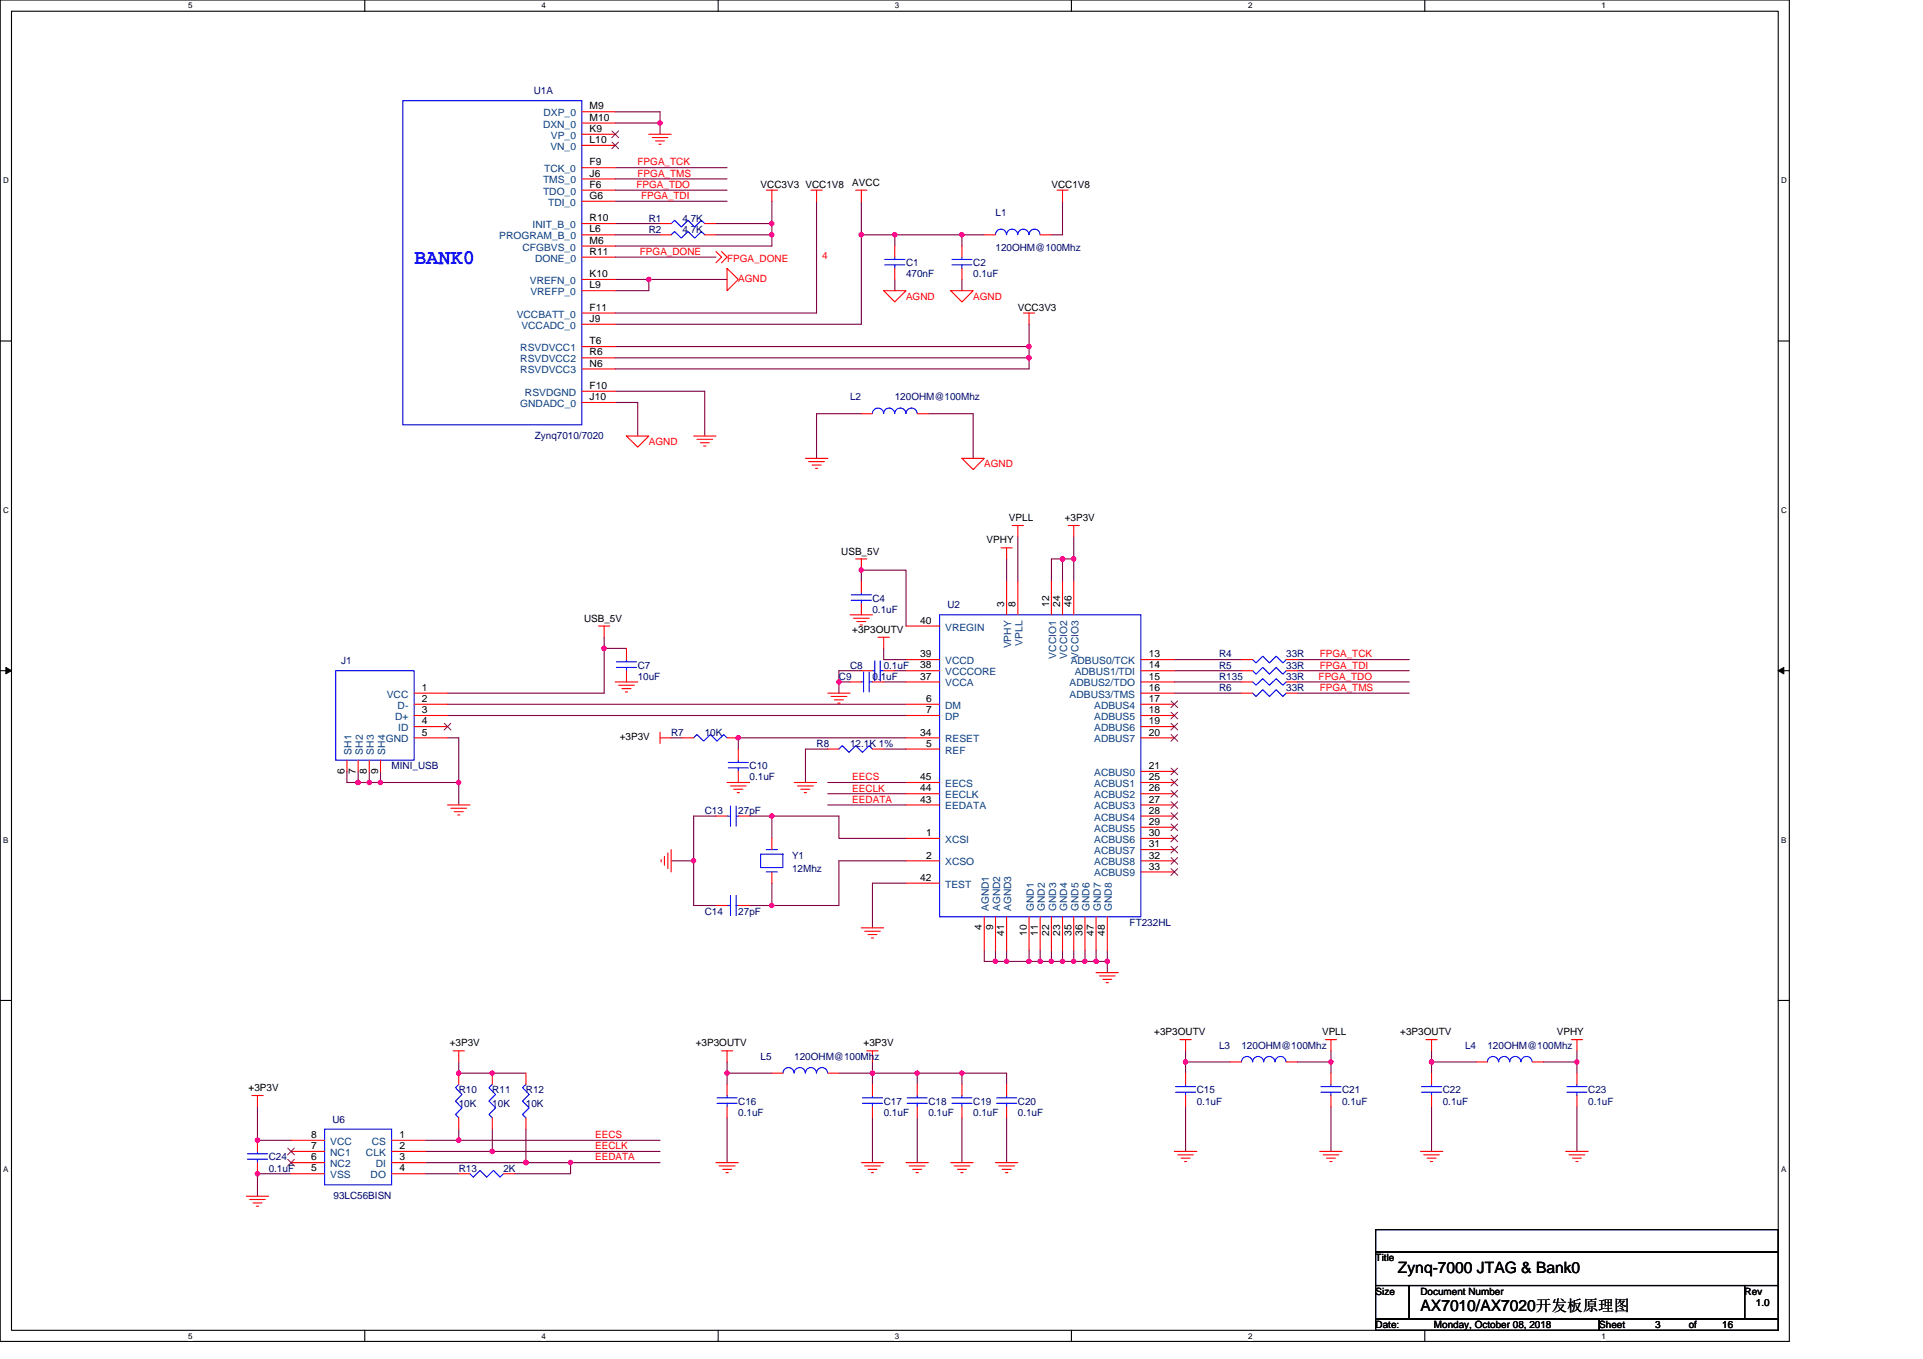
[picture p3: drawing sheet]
<svg xmlns="http://www.w3.org/2000/svg" width="297mm" height="210mm" viewBox="0 0 297 210" stroke-linecap="round" stroke-linejoin="round" font-family="sans-serif">
<path d="M0 0h276.4v207.3h-276.4zM1.8 1.7h272.9v203.8h-272.9z" fill="none" stroke="#000" stroke-width=".17"/>
<g fill="#fff">
<path d="M29.1 .2h.6v1.4h-.6z"/>
<path d="M29.1 205.7h.6v1.4h-.6z"/>
</g>
<path d="M56.3 0v1.7M56.3 205.5v1.8" fill="none" stroke="#000" stroke-width=".17"/>
<g fill="#fff">
<path d="M83.6 .2h.7v1.4h-.7z"/>
<path d="M83.6 205.7h.7v1.4h-.7z"/>
</g>
<path d="M110.9 0v1.7M110.9 205.5v1.8" fill="none" stroke="#000" stroke-width=".17"/>
<g fill="#fff">
<path d="M138.2 .2h.7v1.4h-.7z"/>
<path d="M138.2 205.7h.7v1.4h-.7z"/>
</g>
<path d="M165.5 0v1.7M165.5 205.5v1.8" fill="none" stroke="#000" stroke-width=".17"/>
<g fill="#fff">
<path d="M192.8 .2h.6v1.4h-.6z"/>
<path d="M192.8 205.7h.6v1.4h-.6z"/>
</g>
<path d="M220.1 0v1.7M220.1 205.5v1.8" fill="none" stroke="#000" stroke-width=".17"/>
<g fill="#fff">
<path d="M247.4 .2h.6v1.4h-.6z"/>
<path d="M247.4 205.7h.6v1.4h-.6z"/>
<path d="M.5 27.2h.8v1.4h-.8z"/>
<path d="M275.1 27.2h.9v1.4h-.9z"/>
<path d="M.5 78.1h.8v1.4h-.8z"/>
<path d="M275.1 78.1h.9v1.4h-.9z"/>
</g>
<path d="M0 52.7h1.8M274.7 52.7h1.7" fill="none" stroke="#000" stroke-width=".17"/>
<g fill="#fff">
<path d="M.5 129.1h.8v1.4h-.8z"/>
<path d="M275.1 129.1h.8v1.4h-.8z"/>
</g>
<path d="M0 103.6h1.8M274.7 103.6h1.7" fill="none" stroke="#000" stroke-width=".17"/>
<path d="M.9 103.1l.9 .5-.9 .5zM274.7 103.6l.8-.5v1z" fill="#000" stroke="#000" stroke-width=".15"/>
<g fill="#fff">
<path d="M.5 180h.8v1.4h-.8z"/>
<path d="M275.1 180h.8v1.4h-.8z"/>
</g>
<path d="M0 154.6h1.8M274.7 154.6h1.7M212.5 190h62.2v3.5h-62.2zM212.5 193.5h62.2v5.1h-62.2zM212.5 198.6h5.2v5.2h-5.2zM217.7 198.6h51.8v5.2h-51.8zM269.5 198.6h5.2v5.2h-5.2zM212.5 203.8h34.5v1.7h-34.5zM247 203.8h27.7v1.7h-27.7z" fill="none" stroke="#000" stroke-width=".17"/>
<g fill="none" stroke="#800040" stroke-width=".17">
<path d="M95 17.3h7v1.7M95 19h7M102 19v1.7M95 27.6h17.3M95 34.5h7M95 36.3h7M95 39.7h15.6M95 29.4h17.3M95 31.1h17.3M95 25.9h17.3M110.6 34.5h8.6M110.6 36.3h8.6"/>
<path d="M119.2 34.5v1.8M119.2 31.1v3.4M119.2 36.3v1.7h-24.2M126.1 31.1v17.3h-31.1M133.1 31.1v5.2M133.1 36.3h5.1v1.7M133.1 36.3v13.8h-38.1M138.2 36.3h10.4M148.6 36.3h3.4M148.6 36.3v1.7M164.1 31.1v5.2h-1.7M95 43.2h5.2v1.7h-5.2"/>
<path d="M95 53.6h64M95 55.3h64M100.2 43.2h12.1M138.2 43.2v1.7M148.6 43.2v1.7M159 55.3v1.7h-64M159 50.1v3.5M159 53.6v1.7M95 60.5h13.9v6.9M95 62.2h3.5v5.2M133.1 63.9h-7v6.9M143.4 63.9h6.9v6.9"/>
<path d="M93.3 98.5v1.7h3.5M133.1 89.8v-1.7h6.9v8.6M155.5 86.4v3.4M157.2 82.9v6.9M164.1 86.4v3.4M164.1 86.4h-1.7v3.4M164.1 86.4h1.8M165.9 82.9v3.5M165.9 86.4v3.4M53.6 119.2v1.7h1.7M55.3 119.2v1.7h1.7M57 119.2v1.7"/>
<path d="M58.8 119.2v1.7M69.1 114h1.8v6.9M69.1 110.6h70.9M69.1 108.8h70.9M93.3 100.2v6.9h-24.2M103.7 114h1.7M127.9 115.7h-3.5v5.2M129.6 105.4v1.7M129.6 105.4h1.7M133.1 103.6h-3.5v1.8M136.5 105.4h3.5M136.5 100.2v1.7h3.5"/>
<path d="M136.5 115.7h3.5M138.2 103.6h1.8M140 114h-26v1.7M181.4 101.9h10.4M181.4 107.1h10.4M181.4 105.4h10.4M181.4 103.6h10.4M200.4 101.9h17.3M200.4 103.6h17.3M200.4 107.1h17.3M200.4 105.4h17.3M57 120.9h1.8"/>
<path d="M58.8 120.9h12.1M70.9 120.9v3.5M103.7 133h3.4M107.1 133v6.9h3.5M110.6 126.1h-3.5v6.9M115.8 139.9h3.4M115.8 126.1h3.4M119.2 126.1h10.4v3.4h10.4M119.2 136.5v3.4M119.2 126.1v3.4M127.9 120.9h12.1M127.9 122.6h12.1"/>
<path d="M127.9 124.4h12.1M140 136.5h-5.2v6.9M140 133h-10.4v6.9h-10.4M152 146.8v1.7h1.8M153.8 148.5h1.7M153.8 146.8v1.7M155.5 146.8v1.7M155.5 148.5h3.5M159 148.5h1.7M159 146.8v1.7M160.7 146.8v1.7M160.7 148.5h1.7"/>
<path d="M162.4 148.5h1.7M162.4 146.8v1.7M164.1 146.8v1.7M164.1 148.5h1.8M165.9 146.8v1.7M165.9 148.5h1.7M167.6 148.5h1.7M167.6 146.8v1.7M169.3 146.8v1.7M169.3 148.5h1.7M171 148.5v1.8M171 146.8v1.7"/>
<path d="M39.8 171v5.2h5.2M65.7 179.6h15.5M65.7 177.9h10.3M65.7 176.2h5.2M70.9 176.2h31.1M70.9 164.1v1.7h10.3M70.9 174.5v1.7M76 177.9h26M76 174.5v3.4M81.2 179.6h6.9M81.2 174.5v5.1M88.1 179.6h13.9"/>
<path d="M88.1 179.6v1.8h-8.6M112.3 165.8h6.9M112.3 164.1v1.7M112.3 172.7v6.9M112.3 165.8v1.8M129.6 165.8h5.2M134.8 165.8h6.9M134.8 172.7v6.9M134.8 164.1v1.7M134.8 165.8v1.8M141.7 172.7v6.9M141.7 165.8v1.8"/>
<path d="M141.7 165.8h6.9M148.6 172.7v6.9M148.6 165.8v1.8M148.6 165.8h6.9v1.8M155.5 172.7v6.9M183.1 164.1v1.7M183.1 164.1h6.9M183.1 162.4v1.7M183.1 171v6.9M200.4 164.1h5.2M205.6 162.4v1.7M205.6 171v6.9"/>
<path d="M205.6 164.1v1.7M221.1 162.4v1.7M221.1 171v6.9M221.1 164.1v1.7M221.1 164.1h6.9M238.4 164.1h5.2v1.7M243.6 171v6.9M243.6 162.4v1.7M45 181.4h-5.2v3.4M65.7 181.4h5.2"/>
</g>
<g fill="#f0f" stroke="#f0f" stroke-width=".17">
<circle cx="101.9" cy="19" r=".33"/>
<circle cx="119.2" cy="34.5" r=".34"/>
<circle cx="100.2" cy="43.2" r=".34"/>
<circle cx="133" cy="36.3" r=".33"/>
<circle cx="158.9" cy="53.5" r=".33"/>
<circle cx="158.9" cy="55.3" r=".34"/>
<circle cx="119.2" cy="36.3" r=".33"/>
<circle cx="148.6" cy="36.3" r=".33"/>
<circle cx="138.2" cy="36.3" r=".33"/>
<circle cx="93.3" cy="100.2" r=".34"/>
<circle cx="133" cy="88.1" r=".33"/>
<circle cx="129.6" cy="105.4" r=".33"/>
<circle cx="114" cy="114" r=".33"/>
<circle cx="119.2" cy="126.1" r=".34"/>
<circle cx="107.1" cy="133" r=".34"/>
<circle cx="119.2" cy="139.9" r=".33"/>
<circle cx="164.1" cy="86.4" r=".34"/>
<circle cx="165.8" cy="86.4" r=".34"/>
<circle cx="39.8" cy="176.2" r=".34"/>
<circle cx="39.8" cy="181.4" r=".34"/>
<circle cx="70.8" cy="176.2" r=".34"/>
<circle cx="76" cy="165.8" r=".33"/>
<circle cx="70.8" cy="165.8" r=".33"/>
<circle cx="76" cy="177.9" r=".34"/>
<circle cx="81.2" cy="179.6" r=".34"/>
<circle cx="88.1" cy="179.6" r=".34"/>
<circle cx="112.3" cy="165.8" r=".33"/>
<circle cx="205.6" cy="164.1" r=".34"/>
<circle cx="183.1" cy="164.1" r=".34"/>
<circle cx="243.6" cy="164.1" r=".34"/>
<circle cx="221.1" cy="164.1" r=".34"/>
<circle cx="134.8" cy="165.8" r=".33"/>
<circle cx="148.6" cy="165.8" r=".33"/>
<circle cx="171" cy="148.5" r=".33"/>
<circle cx="169.3" cy="148.5" r=".33"/>
<circle cx="167.6" cy="148.5" r=".33"/>
<circle cx="165.8" cy="148.5" r=".33"/>
<circle cx="164.1" cy="148.5" r=".33"/>
<circle cx="162.4" cy="148.5" r=".33"/>
<circle cx="160.7" cy="148.5" r=".33"/>
<circle cx="158.9" cy="148.5" r=".33"/>
<circle cx="153.8" cy="148.5" r=".33"/>
<circle cx="155.5" cy="148.5" r=".33"/>
<circle cx="55.3" cy="120.9" r=".34"/>
<circle cx="57" cy="120.9" r=".34"/>
<circle cx="70.8" cy="120.9" r=".34"/>
<circle cx="58.8" cy="120.9" r=".34"/>
<circle cx="141.7" cy="165.8" r=".33"/>
</g>
<g fill="none" stroke="#f00" stroke-width=".17">
<path d="M89.9 17.3h5.1M89.9 19h5.1M89.9 20.7h5.1M89.9 22.5h5.1M89.9 25.9h5.1M89.9 27.6h5.1M89.9 29.4h5.1M89.9 31.1h5.1M89.9 34.5h5.1M89.9 36.3h5.1M89.9 38h5.1M89.9 39.7h5.1"/>
<path d="M100.2 20.7h3.5M100.8 21.3h2.4M101.3 21.8h1.3M101.8 22.3h.3M102 36.3h1.7M102 34.5h1.7M108.9 36.3h1.7M108.9 34.5h1.7M110.6 38.9l.9 .8-.9 .9M111.5 38.9l.8 .8-.8 .9M118.4 29.4h1.7M119.2 29.4v1.7"/>
<path d="M125.3 29.4h1.7M126.1 29.4v1.7M132.2 29.4h1.7M133.1 29.4v1.7M138.2 38v1.7M148.6 38v1.7M152 36.3h1.8M160.7 36.3h1.7M163.3 29.4h1.7M164.1 29.4v1.7M89.9 43.2h5.1M89.9 44.9h5.1"/>
<path d="M89.9 48.4h5.1M89.9 50.1h5.1M89.9 53.6h5.1M89.9 55.3h5.1M89.9 57h5.1M112.3 41.5l1.7 1.7-1.7 1.7zM136.5 44.9h3.5l-1.8 1.8zM138.2 41.5v1.7M146.9 44.9h3.4l-1.7 1.8zM148.6 41.5v1.7M158.1 48.4h1.7M159 48.4v1.7"/>
<path d="M89.9 60.5h5.1M89.9 62.2h5.1M96.8 67.4h3.4l-1.7 1.7zM107.1 67.4h3.5M107.7 67.9h2.4M108.2 68.4h1.4M108.7 68.9h.3M124.4 70.8h3.5M124.9 71.3h2.4M125.5 71.9h1.3M126 72.4h.3M133.1 63.9h1.7"/>
<path d="M141.7 63.9h1.7M148.6 70.8h3.4l-1.7 1.8zM92.5 96.7h1.7M93.3 96.7v1.8M131.3 95h3.5M131.8 95.5h2.5M132.2 86.4h1.7M132.4 96h1.3M132.9 96.6h.3M133.1 86.4v1.7M133.1 89.8v1.7M133.1 93.3v1.7"/>
<path d="M135.6 98.5h1.8M136.5 98.5v1.7M140 96.7h5.1M154.6 84.6h1.8M155.5 84.6v1.8M155.5 89.8v5.2M156.4 81.2h1.7M157.2 81.2v1.7M157.2 89.8v5.2M162.4 89.8v5.2M164.1 89.8v5.2M165 81.2h1.7"/>
<path d="M165.9 81.2v1.7M165.9 89.8v5.2M53.6 117.5v1.7M55.3 117.5v1.7M57 117.5v1.7M58.8 117.5v1.7M64 107.1h5.1M64 108.8h5.1M64 110.6h5.1M64 112.3h5.1M64 114h5.1M95 105.4h3.5"/>
<path d="M95.6 105.9h2.4M96.1 106.4h1.4M96.6 106.9h.3M96.8 100.2v1.7M96.8 103.6v1.8M102 114h1.7M102 113.1v1.8M105.4 114h1.7M112.3 114h1.7M114 115.7v1.8M114 119.2v1.7M127.9 107.1h3.4"/>
<path d="M127.9 115.7h1.7M128.4 107.6h2.4M128.9 108.1h1.4M129.4 108.6h.4M131.3 105.4h1.8M133.1 103.6h1.7M134.8 105.4h1.7M134.8 115.7h1.7M136.5 103.6h1.7M140 101.9h5.1M140 103.6h5.1M140 105.4h5.1"/>
<path d="M140 108.8h5.1M140 110.6h5.1M140 114h5.1M140 115.7h5.1M176.2 119.2h5.2M176.2 101.9h5.2M176.2 103.6h5.2M176.2 105.4h5.2M176.2 107.1h5.2M176.2 108.8h5.2M176.2 110.6h5.2M176.2 112.3h5.2"/>
<path d="M176.2 114h5.2M191.8 101.9h1.7M191.8 107.1h1.7M191.8 103.6h1.7M191.8 105.4h1.7M198.7 101.9h1.7M198.7 107.1h1.7M198.7 103.6h1.7M198.7 105.4h1.7M69.1 124.4h3.5M69.7 124.9h2.4M70.2 125.4h1.4"/>
<path d="M70.7 125.9h.3M102.1 132.8v.4M102.6 132.3v1.4M103.2 131.8v2.4M103.7 131.3v3.4M110.6 139.9h1.7M110.6 126.1h1.7M112.3 120.9h3.5M112.8 121.4h2.4M113.3 121.9h1.4M113.9 122.5h.3M114 139.9h1.8"/>
<path d="M114 126.1h1.8M119.2 129.5v1.8M119.2 134.7v1.8M122.7 120.9h3.4M123.2 121.4h2.4M123.7 121.9h1.4M124.2 122.5h.4M140 120.9h5.1M140 122.6h5.1M140 124.4h5.1M140 129.5h5.1M140 133h5.1"/>
<path d="M140 136.5h5.1M176.2 120.9h5.2M176.2 122.6h5.2M176.2 124.4h5.2M176.2 126.1h5.2M176.2 127.8h5.2M176.2 129.5h5.2M176.2 131.3h5.2M176.2 133h5.2M176.2 134.7h5.2M133.1 143.4h3.4M133.6 143.9h2.4"/>
<path d="M134.1 144.4h1.4M134.6 144.9h.3M152 141.6v5.2M153.8 141.6v5.2M155.5 141.6v5.2M159 141.6v5.2M160.7 141.6v5.2M162.4 141.6v5.2M164.1 141.6v5.2M165.9 141.6v5.2M167.6 141.6v5.2M169.3 150.3h3.5"/>
<path d="M169.3 141.6v5.2M169.8 150.8h2.5M170.3 151.3h1.4M170.9 151.8h.3M171 141.6v5.2M38.9 169.3h1.7M39.8 169.3v1.7M39.8 176.2v1.7M39.8 179.6v1.8M45 176.2h5.1M45 179.6h5.1M45 177.9h5.1"/>
<path d="M60.5 176.2h5.2M60.5 177.9h5.2M60.5 179.6h5.2M70 162.4h1.7M70.9 162.4v1.7M70.9 172.7v1.8M70.9 165.8v1.8M76 172.7v1.8M76 165.8v1.8M81.2 172.7v1.8M81.2 165.8v1.8M110.6 179.6h3.4"/>
<path d="M111.5 162.4h1.7M112.3 162.4v1.7M112.3 167.6v1.7M112.3 171v1.7M119.2 165.8h1.7M127.9 165.8h1.7M133.1 179.6h3.4M133.9 162.4h1.7M134.8 162.4v1.7M134.8 167.6v1.7M134.8 171v1.7M140 179.6h3.4"/>
<path d="M141.7 167.6v1.7M141.7 171v1.7M146.9 179.6h3.4M148.6 167.6v1.7M148.6 171v1.7M153.8 179.6h3.4M155.5 167.6v1.7M155.5 171v1.7M181.4 177.9h3.5M181.9 178.4h2.4M182.3 160.6h1.7M182.4 178.9h1.4"/>
<path d="M183 179.5h.3M183.1 165.8v1.8M183.1 169.3v1.7M183.1 160.6v1.8M190 164.1h1.8M198.7 164.1h1.7M203.9 177.9h3.4M204.4 178.4h2.4M204.7 160.6h1.8M204.9 178.9h1.4M205.4 179.5h.4M205.6 160.6v1.8"/>
<path d="M205.6 165.8v1.8M205.6 169.3v1.7M219.4 177.9h3.5M219.9 178.4h2.4M220.3 160.6h1.7M220.4 178.9h1.4M221 179.5h.3M221.1 165.8v1.8M221.1 169.3v1.7M221.1 160.6v1.8M228 164.1h1.8M236.7 164.1h1.7"/>
<path d="M241.8 177.9h3.5M242.4 178.4h2.4M242.7 160.6h1.8M242.9 178.9h1.4M243.4 179.5h.4M243.6 160.6v1.8M243.6 165.8v1.8M243.6 169.3v1.7M38.1 184.8h3.4M38.6 185.3h2.4M39.1 185.9h1.4M39.6 186.4h.3"/>
<path d="M45 181.4h5.1M60.5 181.4h5.2M70.9 181.4h1.7M77.8 181.4h1.7M111.1 180.1h2.4M111.6 180.7h1.4M112.1 181.2h.4M133.6 180.1h2.4M134.1 180.7h1.4M134.6 181.2h.3M140.5 180.1h2.4M141 180.7h1.4"/>
<path d="M141.5 181.2h.4M147.4 180.1h2.4M147.9 180.7h1.4M148.4 181.2h.4M154.3 180.1h2.4M154.8 180.7h1.4M155.3 181.2h.4"/>
</g>
<g fill="none" stroke="#00f" stroke-width=".17">
<path d="M62.2 15.6h27.7v50h-27.7zM103.7 36.3l.5-.5 1 1 1.1-1 1 1 1-1 .6 .5M103.7 34.5l.5-.5 1 1.1 1.1-1.1 1 1.1 1-1.1 .6 .5M138.2 39.7v.4M148.6 39.7v.4M153.8 36.3a.85 .85 0 0 1 .8-.9 .85 .85 0 0 1 .9 .9 .87 .87 0 0 1 .8-.9 .87 .87 0 0 1 .9 .9 .87 .87 0 0 1 .9-.9 .87 .87 0 0 1 .8 .9 .86 .86 0 0 1 .9-.9 .86 .86 0 0 1 .9 .9M136.7 40.9h3.1M136.7 40.1h3.1M138.2 40.9v.6M147 40.9h3.1M147 40.1h3.1M148.6 40.9v.6"/>
<path d="M136.5 63.9a.86 .86 0 0 0-.9-.8 .86 .86 0 0 0-.8 .8M141.7 63.9a.87 .87 0 0 0-.9-.8 .87 .87 0 0 0-.9 .8 .87 .87 0 0 0-.8-.8 .87 .87 0 0 0-.9 .8 .85 .85 0 0 0-.9-.8 .85 .85 0 0 0-.8 .8M131.5 92.8h3.1M131.5 91.9h3.1M133.1 91.5v.4M133.1 92.8v.5M145.1 95h31.1v46.6h-31.1zM51.9 103.6h12.1v13.9h-12.1zM95.2 103.1h3.1M95.2 102.3h3.1M96.8 101.9v.4M96.8 103.1v.5"/>
<path d="M107.1 114l.6-.5 1 1 1-1 1.1 1 1-1 .5 .5M112.5 118.7h3.1M112.5 117.8h3.1M114 117.5v.3M114 118.7v.5M129.6 115.7l.5-.5 1 1 1.1-1 1 1 1.1-1 .5 .5M133.1 105.4h.3M133.4 103.8v3.1M134.3 103.8v3.1M134.3 105.4h.5M134.8 103.6h.3M135.1 102.1v3.1"/>
<path d="M136 102.1v3.1M136 103.6h.5M193.5 101.9l.5 .5 1-1 1.1 1 1-1 1.1 1 .5-.5M193.5 107.1l.5 .5 1-1 1.1 1 1-1 1.1 1 .5-.5M193.5 103.6l.5 .6 1-1.1 1.1 1.1 1-1.1 1.1 1.1 .5-.6M193.5 105.4l.5 .5 1-1 1.1 1 1-1 1.1 1 .5-.5M112.3 139.9h.5M112.3 126.1h.5M112.8 138.4v3.1M112.8 124.5v3.2M113.7 138.4v3.1M113.7 124.5v3.2"/>
<path d="M113.7 139.9h.3M113.7 126.1h.3M117.5 132h3.4v2h-3.4zM118.4 131.3h1.7M118.4 134.7h1.7M38.2 179.1h3.1M38.2 178.3h3.1M39.8 177.9v.4M39.8 179.1v.5M50.1 174.5h10.4v8.6h-10.4zM70.9 167.6l-.5 .5 1 1-1 1 1 1.1-1 1 .5 .5M76 167.6l-.5 .5 1.1 1-1.1 1 1.1 1.1-1.1 1 .5 .5"/>
<path d="M81.2 167.6l-.5 .5 1 1-1 1 1 1.1-1 1 .5 .5M110.8 170.5h3.1M110.8 169.6h3.1M112.3 169.3v.3M112.3 170.5v.5M122.7 165.8a.86 .86 0 0 0-.9-.8 .86 .86 0 0 0-.9 .8M124.4 165.8a.86 .86 0 0 0-.9-.8 .86 .86 0 0 0-.8 .8M127.8 165.8a.87 .87 0 0 0-.8-.8 .87 .87 0 0 0-.9 .8 .85 .85 0 0 0-.8-.8 .85 .85 0 0 0-.9 .8M133.2 170.5h3.1M133.2 169.6h3.1M134.8 169.3v.3M134.8 170.5v.5"/>
<path d="M140.1 170.5h3.1M140.1 169.6h3.1M141.7 169.3v.3M141.7 170.5v.5M147 170.5h3.1M147 169.6h3.1M148.6 169.3v.3M148.6 170.5v.5M153.9 170.5h3.2M153.9 169.6h3.2M155.5 169.3v.3M155.5 170.5v.5"/>
<path d="M181.6 168.8h3.1M181.6 167.9h3.1M183.1 167.6v.3M183.1 168.8v.5M193.5 164.1a.86 .86 0 0 0-.9-.9 .86 .86 0 0 0-.8 .9M198.6 164.1a.86 .86 0 0 0-.8-.9 .86 .86 0 0 0-.9 .9 .87 .87 0 0 0-.8-.9 .87 .87 0 0 0-.9 .9 .85 .85 0 0 0-.9-.9 .85 .85 0 0 0-.8 .9M204 168.8h3.1M204 167.9h3.1M205.6 167.6v.3M205.6 168.8v.5M219.6 168.8h3.1M219.6 167.9h3.1"/>
<path d="M221.1 167.6v.3M221.1 168.8v.5M231.5 164.1a.86 .86 0 0 0-.9-.9 .86 .86 0 0 0-.8 .9M236.7 164.1a.87 .87 0 0 0-.9-.9 .87 .87 0 0 0-.9 .9 .87 .87 0 0 0-.8-.9 .87 .87 0 0 0-.9 .9 .85 .85 0 0 0-.9-.9 .85 .85 0 0 0-.8 .9M242 168.8h3.1M242 167.9h3.1M243.6 167.6v.3M243.6 168.8v.5M72.6 181.4l.5 .5 1-1.1 1.1 1.1 1-1.1 1.1 1.1 .5-.5"/>
</g>
<g fill="none" stroke="#804000" stroke-width=".15">
<path d="M94.5 20.2l1.1 1.1M94.5 21.9l1.1 1.1M95.5 20.2l-1 1.1M95.5 21.9l-1 1.1M68.6 111.8l1.1 1M69.6 111.8l-1 1M180.9 118.7l1 1M180.9 108.3l1 1M180.9 110l1 1.1M180.9 111.8l1 1M180.9 113.5l1 1M181.9 118.7l-1 1"/>
<path d="M181.9 108.3l-1 1M181.9 110l-1 1.1M181.9 111.8l-1 1M181.9 113.5l-1 1M180.9 120.4l1 1M180.9 122.1l1 1.1M180.9 123.9l1 1M180.9 125.6l1 1M180.9 127.3l1 1.1M180.9 129l1 1.1M180.9 130.8l1 1M180.9 132.5l1 1"/>
<path d="M180.9 134.2l1 1.1M181.9 120.4l-1 1M181.9 122.1l-1 1.1M181.9 123.9l-1 1M181.9 125.6l-1 1M181.9 127.3l-1 1.1M181.9 129l-1 1.1M181.9 130.8l-1 1M181.9 132.5l-1 1M181.9 134.2l-1 1.1M44.4 179.1l1.1 1.1M44.4 177.4l1.1 1"/>
<path d="M45.5 179.1l-1.1 1.1M45.5 177.4l-1.1 1"/>
</g>
<text font-size="3.3" fill="#00f" x="64" y="40.8">BANK0</text>
<g font-size="2.4">
<text x="215.9" y="196.7">Zynq-7000 JTAG &amp; Bank0</text>
<text x="219.4" y="202.5">AX7010/AX7020开发板原理图</text>
</g>
<g font-size="1.5" fill="#000080">
<text x="82.4" y="14.5">U1A</text>
<text x="100.2" y="35.9">R2</text>
<text x="100.2" y="34.2">R1</text>
<text x="105.4" y="35.9">4.7K</text>
<text x="105.4" y="34.2">4.7K</text>
<text x="153.8" y="33.4">L1</text>
<text x="140" y="41.1">C1</text>
<text x="150.3" y="41.1">C2</text>
<text x="153.8" y="38.7">120OHM@100Mhz</text>
<text x="140" y="42.9">470nF</text>
<text x="150.3" y="42.9">0.1uF</text>
<text x="131.3" y="61.8">L2</text>
<text x="138.2" y="61.8">120OHM@100Mhz</text>
<text x="82.6" y="67.9">Zynq7010/7020</text>
<text x="134.8" y="92.9">C4</text>
<text x="134.8" y="94.7">0.1uF</text>
<text x="146.3" y="94">U2</text>
<text x="188.3" y="101.6">R4</text>
<text x="198.7" y="101.6">33R</text>
<text x="52.7" y="102.6">J1</text>
<text x="98.5" y="103.3">C7</text>
<text x="98.5" y="105">10uF</text>
<text x="129.6" y="105">C9</text>
<text x="131.3" y="103.3">C8</text>
<text x="134.8" y="105">0.1uF</text>
<text x="136.5" y="103.3">0.1uF</text>
<text x="188.3" y="106.8">R6</text>
<text x="188.3" y="103.3">R5</text>
<text x="188.3" y="105">R135</text>
<text x="198.7" y="105">33R</text>
<text x="198.7" y="106.8">33R</text>
<text x="198.7" y="103.3">33R</text>
<text x="103.7" y="113.7">R7</text>
<text x="108.9" y="113.7">10K</text>
<text x="60.5" y="118.9">MINI_USB</text>
<text x="115.8" y="118.9">C10</text>
<text x="126.1" y="115.4">R8</text>
<text x="131.3" y="115.4">12.1K 1%</text>
<text x="108.9" y="125.8">C13</text>
<text x="114" y="125.8">27pF</text>
<text x="115.8" y="120.6">0.1uF</text>
<text x="122.3" y="132.7">Y1</text>
<text x="122.3" y="134.7">12Mhz</text>
<text x="108.9" y="141.3">C14</text>
<text x="114" y="141.3">27pF</text>
<text x="174.5" y="143">FT232HL</text>
<text x="117.5" y="163.8">L5</text>
<text x="122.7" y="163.8">120OHM@100Mhz</text>
<text x="188.3" y="162">L3</text>
<text x="191.8" y="162">120OHM@100Mhz</text>
<text x="226.3" y="162">L4</text>
<text x="229.8" y="162">120OHM@100Mhz</text>
<text x="51.3" y="173.4">U6</text>
<text x="70.9" y="169">R10</text>
<text x="70.9" y="171">10K</text>
<text x="76" y="169">R11</text>
<text x="76" y="171">10K</text>
<text x="81.2" y="169">R12</text>
<text x="81.2" y="171">10K</text>
<text x="114" y="170.7">C16</text>
<text x="114" y="172.4">0.1uF</text>
<text x="136.5" y="170.7">C17</text>
<text x="136.5" y="172.4">0.1uF</text>
<text x="143.4" y="170.7">C18</text>
<text x="143.4" y="172.4">0.1uF</text>
<text x="150.3" y="170.7">C19</text>
<text x="150.3" y="172.4">0.1uF</text>
<text x="157.2" y="170.7">C20</text>
<text x="157.2" y="172.4">0.1uF</text>
<text x="184.9" y="169">C15</text>
<text x="184.9" y="170.7">0.1uF</text>
<text x="207.3" y="169">C21</text>
<text x="207.3" y="170.7">0.1uF</text>
<text x="222.9" y="169">C22</text>
<text x="222.9" y="170.7">0.1uF</text>
<text x="245.3" y="169">C23</text>
<text x="245.3" y="170.7">0.1uF</text>
<text x="41.5" y="179.3">C24</text>
<text x="41.5" y="181">0.1uF</text>
<text x="51.5" y="185.2">93LC56BISN</text>
<text x="70.9" y="181">R13</text>
<text x="77.8" y="181">2K</text>
</g>
<g font-size="1.5" fill="#004080">
<text x="84" y="18">DXP_0</text>
<text x="83.9" y="19.7">DXN_0</text>
<text x="85" y="23.2">VN_0</text>
<text x="85.1" y="21.4">VP_0</text>
<text x="83.9" y="28.3">TMS_0</text>
<text x="84" y="26.6">TCK_0</text>
<text x="82.3" y="35.2">INIT_B_0</text>
<text x="83.9" y="30.1">TDO_0</text>
<text x="84.7" y="31.8">TDI_0</text>
<text x="77.1" y="37">PROGRAM_B_0</text>
<text x="80.7" y="38.7">CFGBVS_0</text>
<text x="82.7" y="40.4">DONE_0</text>
<text x="81.8" y="43.9">VREFN_0</text>
<text x="81.9" y="45.6">VREFP_0</text>
<text x="79.8" y="49.1">VCCBATT_0</text>
<text x="80.5" y="50.8">VCCADC_0</text>
<text x="80.4" y="54.3">RSVDVCC1</text>
<text x="80.4" y="56">RSVDVCC2</text>
<text x="80.4" y="57.7">RSVDVCC3</text>
<text x="80.4" y="62.9">GNDADC_0</text>
<text x="81.1" y="61.2">RSVDGND</text>
<text x="146" y="97.4">VREGIN</text>
<text x="156.2" y="100.2" transform="rotate(-90 156.2 100.2)">VPHY</text>
<text x="157.9" y="99.8" transform="rotate(-90 157.9 99.8)">VPLL</text>
<text x="163.1" y="101.8" transform="rotate(-90 163.1 101.8)">VCCIO1</text>
<text x="164.8" y="101.8" transform="rotate(-90 164.8 101.8)">VCCIO2</text>
<text x="166.6" y="101.8" transform="rotate(-90 166.6 101.8)">VCCIO3</text>
<text x="59.8" y="107.8">VCC</text>
<text x="146" y="102.6">VCCD</text>
<text x="146" y="104.3">VCCCORE</text>
<text x="146" y="106.1">VCCA</text>
<text x="165.2" y="106.1">ADBUS2/TDO</text>
<text x="165.2" y="107.8">ADBUS3/TMS</text>
<text x="165.4" y="102.6">ADBUS0/TCK</text>
<text x="166" y="104.3">ADBUS1/TDI</text>
<text x="61" y="111.3">D+</text>
<text x="61.4" y="109.5">D-</text>
<text x="61.5" y="113">ID</text>
<text x="146" y="109.5">DM</text>
<text x="146" y="111.3">DP</text>
<text x="169" y="109.5">ADBUS4</text>
<text x="169" y="111.3">ADBUS5</text>
<text x="169" y="113">ADBUS6</text>
<text x="54.3" y="116.6" transform="rotate(-90 54.3 116.6)">SH1</text>
<text x="56" y="116.6" transform="rotate(-90 56 116.6)">SH2</text>
<text x="57.8" y="116.6" transform="rotate(-90 57.8 116.6)">SH3</text>
<text x="59.5" y="116.6" transform="rotate(-90 59.5 116.6)">SH4</text>
<text x="59.6" y="114.7">GND</text>
<text x="146" y="114.7">RESET</text>
<text x="146" y="116.4">REF</text>
<text x="169" y="119.9">ACBUS0</text>
<text x="169" y="114.7">ADBUS7</text>
<text x="146" y="121.6">EECS</text>
<text x="146" y="123.3">EECLK</text>
<text x="146" y="125.1">EEDATA</text>
<text x="169" y="121.6">ACBUS1</text>
<text x="169" y="123.3">ACBUS2</text>
<text x="169" y="125.1">ACBUS3</text>
<text x="146" y="130.2">XCSI</text>
<text x="169" y="126.8">ACBUS4</text>
<text x="169" y="128.5">ACBUS5</text>
<text x="169" y="130.2">ACBUS6</text>
<text x="169" y="132">ACBUS7</text>
<text x="146" y="133.7">XCSO</text>
<text x="146" y="137.2">TEST</text>
<text x="169" y="133.7">ACBUS8</text>
<text x="169" y="135.4">ACBUS9</text>
<text x="152.8" y="140.8" transform="rotate(-90 152.8 140.8)">AGND1</text>
<text x="154.5" y="140.8" transform="rotate(-90 154.5 140.8)">AGND2</text>
<text x="156.2" y="140.8" transform="rotate(-90 156.2 140.8)">AGND3</text>
<text x="159.7" y="140.8" transform="rotate(-90 159.7 140.8)">GND1</text>
<text x="161.4" y="140.8" transform="rotate(-90 161.4 140.8)">GND2</text>
<text x="163.1" y="140.8" transform="rotate(-90 163.1 140.8)">GND3</text>
<text x="164.8" y="140.8" transform="rotate(-90 164.8 140.8)">GND4</text>
<text x="166.6" y="140.8" transform="rotate(-90 166.6 140.8)">GND5</text>
<text x="168.3" y="140.8" transform="rotate(-90 168.3 140.8)">GND6</text>
<text x="170" y="140.8" transform="rotate(-90 170 140.8)">GND7</text>
<text x="171.8" y="140.8" transform="rotate(-90 171.8 140.8)">GND8</text>
<text x="51" y="176.9">VCC</text>
<text x="51" y="178.6">NC1</text>
<text x="56.5" y="178.6">CLK</text>
<text x="57.4" y="176.9">CS</text>
<text x="51" y="182.1">VSS</text>
<text x="51" y="180.3">NC2</text>
<text x="57.3" y="182.1">DO</text>
<text x="58" y="180.3">DI</text>
</g>
<g font-size="1.5">
<text x="91.1" y="16.9">M9</text>
<text x="91.1" y="18.6">M10</text>
<text x="91.1" y="22.1">L10</text>
<text x="91.1" y="20.4">K9</text>
<text x="91.1" y="27.3">J6</text>
<text x="91.1" y="29">F6</text>
<text x="91.1" y="25.5">F9</text>
<text x="117.5" y="29">VCC3V3 VCC1V8</text>
<text x="131.7" y="28.7">AVCC</text>
<text x="162.4" y="29">VCC1V8</text>
<text x="91.1" y="34.2">R10</text>
<text x="91.1" y="30.7">G6</text>
<text x="91.1" y="35.9">L6</text>
<text x="91.1" y="39.4">R11</text>
<text x="91.1" y="37.7">M6</text>
<text x="91.1" y="44.6">L9</text>
<text x="91.1" y="42.8">K10</text>
<text x="91.1" y="53.2">T6</text>
<text x="91.1" y="48">F11</text>
<text x="91.1" y="49.7">J9</text>
<text x="157.2" y="48">VCC3V3</text>
<text x="91.1" y="54.9">R6</text>
<text x="91.1" y="56.6">N6</text>
<text x="91.1" y="60.1">F10</text>
<text x="91.1" y="61.8">J10</text>
<text x="152.4" y="84">VPHY</text>
<text x="155.8" y="80.5">VPLL</text>
<text x="164.5" y="80.5">+3P3V</text>
<text x="129.9" y="85.7">USB_5V</text>
<text x="155.1" y="93.8" transform="rotate(-90 155.1 93.8)">3</text>
<text x="156.9" y="93.8" transform="rotate(-90 156.9 93.8)">8</text>
<text x="162" y="93.8" transform="rotate(-90 162 93.8)">12</text>
<text x="163.8" y="93.8" transform="rotate(-90 163.8 93.8)">24</text>
<text x="165.5" y="93.8" transform="rotate(-90 165.5 93.8)">46</text>
<text x="90.2" y="96.1">USB_5V</text>
<text x="131.7" y="97.8">+3P3OUTV</text>
<text x="142.2" y="96.4">40</text>
<text x="142.2" y="101.6">39</text>
<text x="177.4" y="101.6">13</text>
<text x="65.2" y="106.7">1</text>
<text x="142.2" y="103.3">38</text>
<text x="142.2" y="105">37</text>
<text x="177.4" y="105">15</text>
<text x="177.4" y="106.7">16</text>
<text x="177.4" y="103.3">14</text>
<text x="65.2" y="108.5">2</text>
<text x="65.2" y="111.9">4</text>
<text x="65.2" y="110.2">3</text>
<text x="65.2" y="113.6">5</text>
<text x="142.2" y="113.6">34</text>
<text x="143" y="108.5">6</text>
<text x="143" y="110.2">7</text>
<text x="177.4" y="108.5">17</text>
<text x="177.4" y="110.2">18</text>
<text x="177.4" y="111.9">19</text>
<text x="177.4" y="113.6">20</text>
<text x="53.2" y="119.5" transform="rotate(-90 53.2 119.5)">6</text>
<text x="55" y="119.5" transform="rotate(-90 55 119.5)">7</text>
<text x="56.7" y="119.5" transform="rotate(-90 56.7 119.5)">8</text>
<text x="58.4" y="119.5" transform="rotate(-90 58.4 119.5)">9</text>
<text x="95.7" y="114.4">+3P3V</text>
<text x="143" y="115.4">5</text>
<text x="177.4" y="118.8">21</text>
<text x="142.2" y="120.5">45</text>
<text x="142.2" y="122.3">44</text>
<text x="142.2" y="124">43</text>
<text x="177.4" y="120.5">25</text>
<text x="177.4" y="122.3">26</text>
<text x="177.4" y="124">27</text>
<text x="177.4" y="125.7">28</text>
<text x="143" y="129.2">1</text>
<text x="177.4" y="127.5">29</text>
<text x="177.4" y="129.2">30</text>
<text x="177.4" y="130.9">31</text>
<text x="142.2" y="136.1">42</text>
<text x="143" y="132.7">2</text>
<text x="177.4" y="132.7">32</text>
<text x="177.4" y="134.4">33</text>
<text x="151.7" y="143.7" transform="rotate(-90 151.7 143.7)">4</text>
<text x="153.4" y="143.7" transform="rotate(-90 153.4 143.7)">9</text>
<text x="155.1" y="144.6" transform="rotate(-90 155.1 144.6)">41</text>
<text x="158.6" y="144.6" transform="rotate(-90 158.6 144.6)">10</text>
<text x="160.3" y="144.6" transform="rotate(-90 160.3 144.6)">11</text>
<text x="162" y="144.6" transform="rotate(-90 162 144.6)">22</text>
<text x="163.8" y="144.6" transform="rotate(-90 163.8 144.6)">23</text>
<text x="165.5" y="144.6" transform="rotate(-90 165.5 144.6)">35</text>
<text x="167.2" y="144.6" transform="rotate(-90 167.2 144.6)">36</text>
<text x="168.9" y="144.6" transform="rotate(-90 168.9 144.6)">47</text>
<text x="170.7" y="144.6" transform="rotate(-90 170.7 144.6)">48</text>
<text x="69.5" y="161.7">+3P3V</text>
<text x="107.5" y="161.7">+3P3OUTV</text>
<text x="133.4" y="161.7">+3P3V</text>
<text x="178.3" y="160">+3P3OUTV</text>
<text x="204.2" y="160">VPLL</text>
<text x="216.3" y="160">+3P3OUTV</text>
<text x="240.5" y="160">VPHY</text>
<text x="38.4" y="168.6">+3P3V</text>
<text x="48" y="175.8">8</text>
<text x="48" y="179.3">6</text>
<text x="48" y="177.5">7</text>
<text x="61.7" y="179.3">3</text>
<text x="61.7" y="177.5">2</text>
<text x="61.7" y="175.8">1</text>
<text x="48" y="181">5</text>
<text x="61.7" y="181">4</text>
<text x="212.5" y="194.9">Title</text>
<text x="212.5" y="200">Size</text>
<text x="219.4" y="200">Document Number</text>
<text x="269.5" y="200">Rev</text>
<text x="271.2" y="201.8">1.0</text>
<text x="212.5" y="205.2">Date:</text>
<text x="221.5" y="205.2">Monday, October 08, 2018</text>
<text x="247" y="205.2">Sheet</text>
<text x="255.7" y="205.2">3</text>
<text x="260.9" y="205.2">of</text>
<text x="266" y="205.2">16</text>
</g>
<g font-size="1.5" fill="#f00">
<text x="98.3" y="29">FPGA_TDO</text>
<text x="98.5" y="27.3">FPGA_TMS</text>
<text x="98.5" y="25.6">FPGA_TCK</text>
<text x="99" y="30.8">FPGA_TDI</text>
<text x="98.8" y="39.4">FPGA_DONE</text>
<text x="112.3" y="40.4">FPGA_DONE</text>
<text x="127" y="40.1">4</text>
<text x="114" y="43.5">AGND</text>
<text x="140" y="46.3">AGND</text>
<text x="150.3" y="46.3">AGND</text>
<text x="100.2" y="68.8">AGND</text>
<text x="152" y="72.2">AGND</text>
<text x="203.9" y="101.6">FPGA_TCK</text>
<text x="203.7" y="105">FPGA_TDO</text>
<text x="203.9" y="103.3">FPGA_TDI</text>
<text x="203.9" y="106.8">FPGA_TMS</text>
<text x="131.7" y="120.6">EECS</text>
<text x="131.7" y="122.3">EECLK</text>
<text x="131.7" y="124">EEDATA</text>
<text x="91.9" y="175.9">EECS</text>
<text x="91.9" y="179.3">EEDATA</text>
<text x="91.9" y="177.6">EECLK</text>
</g>
<g font-size="1.2">
<text x="29.1" y="1.3">5</text>
<text x="83.6" y="1.3">4</text>
<text x="138.2" y="1.3">3</text>
<text x="192.8" y="1.3">2</text>
<text x="247.4" y="1.3">1</text>
<text x=".5" y="28.3">D</text>
<text x="275.1" y="28.3">D</text>
<text x=".5" y="79.2">C</text>
<text x="275.1" y="79.2">C</text>
<text x=".5" y="130.2">B</text>
<text x="275.1" y="130.2">B</text>
<text x=".5" y="181.1">A</text>
<text x="275.1" y="181.1">A</text>
<text x="29.1" y="206.8">5</text>
<text x="83.6" y="206.8">4</text>
<text x="138.2" y="206.8">3</text>
<text x="192.8" y="206.8">2</text>
<text x="247.4" y="206.8">1</text>
</g>
</svg>
